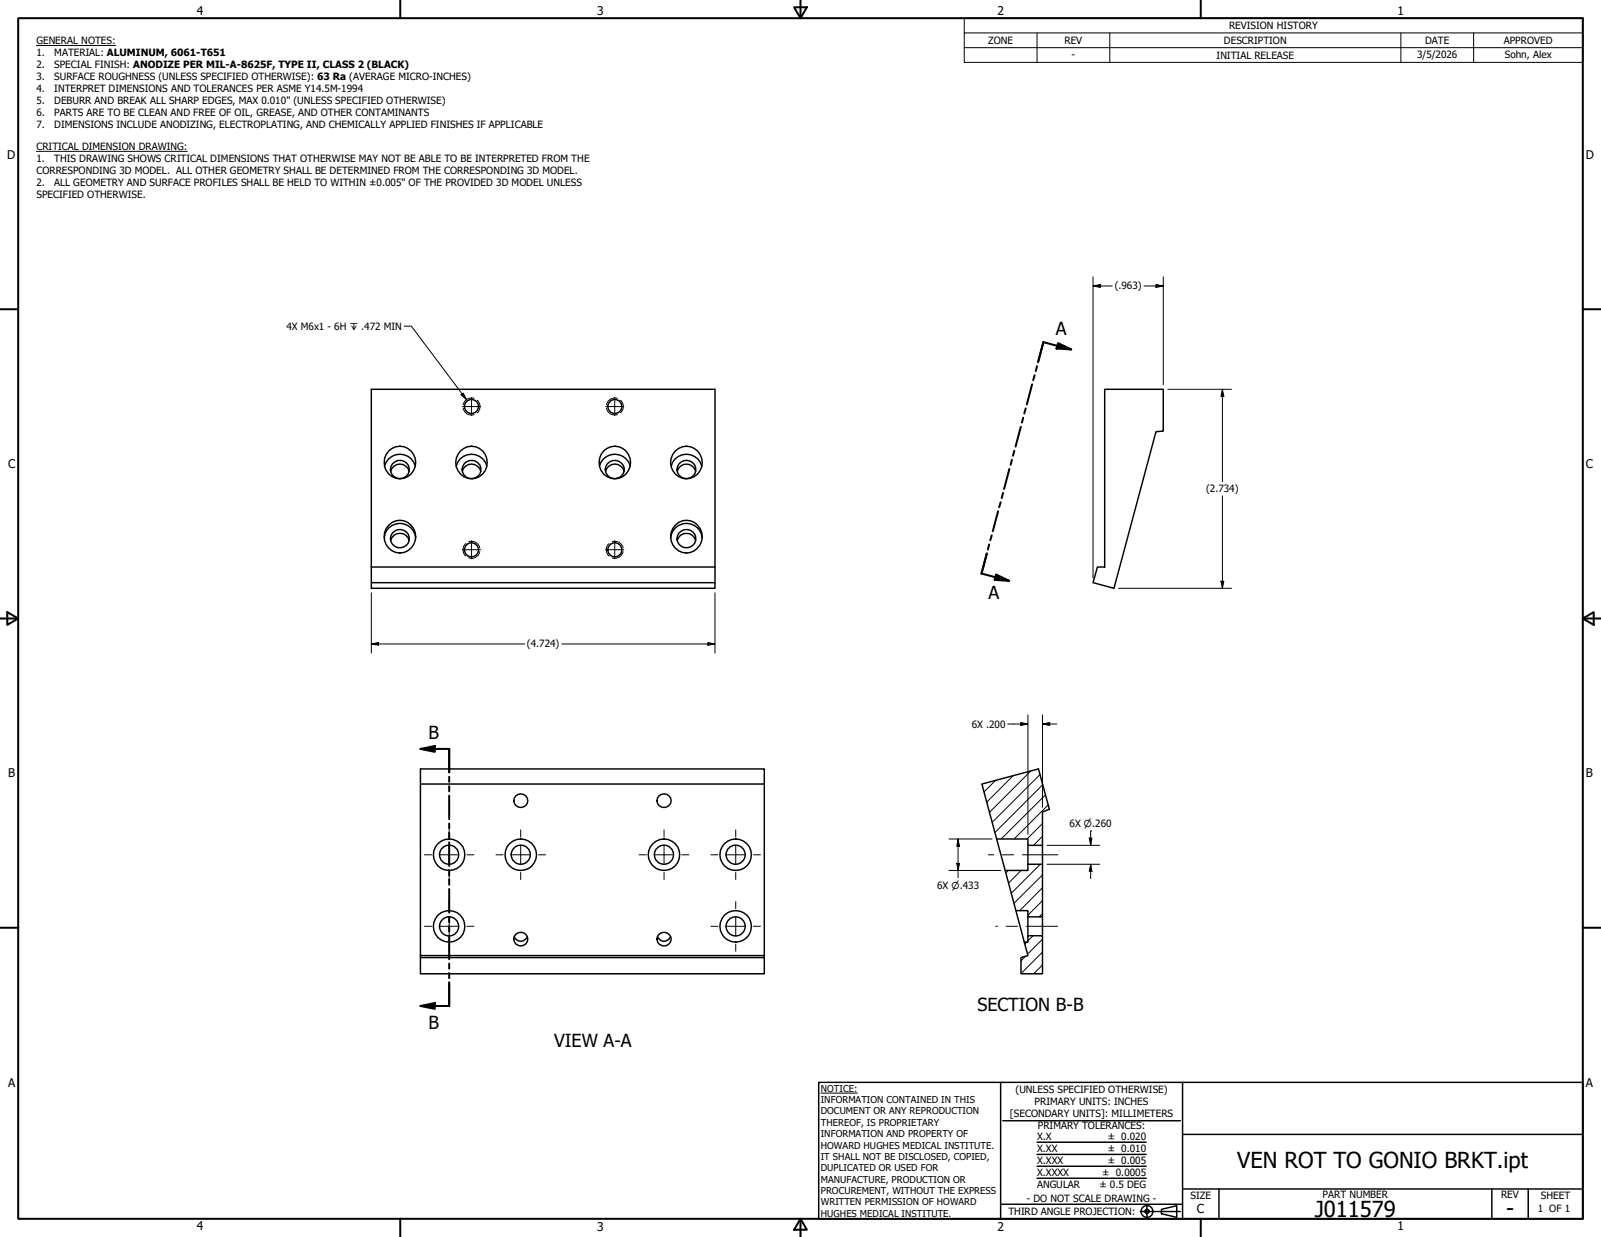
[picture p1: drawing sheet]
<svg xmlns="http://www.w3.org/2000/svg" width="559mm" height="432mm" viewBox="0 0 559 432" stroke-linecap="round" stroke-linejoin="round" font-family="sans-serif">
<!-- layer: Hatch (ANSI) -->
<g fill="none" stroke="#000" stroke-width=".35">
<path d="M347.4 272.5l-3.9 3.9M353.6 270.8l-9.2 9.2M359.7 269.2l-14.3 14.3M363 270.3l-16.7 16.7M364 273.9l-16.7 16.7M364.9 277.4l-15.5 15.5M363.9 291.9l-3.2 3.2M363.9 287.5l-5.4 5.4M365.8 281l-11.9 11.9M351.9 303.8l-.9 .9M356.4 303.8l-4.4 4.5M363.1 301.7l-10.2 10.1"/>
<path d="M363.9 318.9l-1.3 1.1M363.9 314.4l-5.1 5.1M363.9 309.9l-8 8M363.9 305.4l-10 9.9M357.9 333.8l-1.5 1.6M358.4 328.9l-.7 .7M360.6 326.6l-1.8 1.8M363.9 336.9l-3.2 3M363.9 332.4l-7.5 7.5M363.9 327.9l-5.3 5.2"/>
</g>
<!-- layer: Hidden Narrow (ANSI) -->
<path d="M165.5 139.1a2.94 2.94 0 0 0-3.8 2.2M166.6 139.7a2.87 2.87 0 0 1 0 4.4M215.5 139.1a2.94 2.94 0 0 0-3.8 2.2M216.5 139.7a2.87 2.87 0 0 1 0 4.4M161.7 142.5a2.84 2.84 0 0 0 3.8 2.2M211.7 142.5a2.84 2.84 0 0 0 3.8 2.2M162.6 189.7a2.87 2.87 0 0 0 0 4.4M163.6 189.1a2.85 2.85 0 0 1 3.8 2.2M167.4 192.5a2.85 2.85 0 0 1-3.8 2.2M212.6 189.7a2.87 2.87 0 0 0 0 4.4M213.7 189.1a2.85 2.85 0 0 1 3.8 2.2M217.5 192.5a2.85 2.85 0 0 1-3.8 2.2" fill="none" stroke="#000" stroke-width=".35"/>
<!-- layer: Visible (ANSI) -->
<g fill="none" stroke="#000" stroke-width=".51">
<path d="M385.6 135.9h20.4v14.6l-2.5 .2-14.7 54.7-7.3-2 1.5-5.5h2.6zM135.7 157.4a5.6 5.6 0 0 1 7.8 .1 5.6 5.6 0 0 1 0 7.8 5.6 5.6 0 0 1-7.8 .2 5.9 5.9 0 0 1 0-8.1zM160.7 157.4a5.5 5.5 0 0 1 7.8 .2 5.5 5.5 0 0 1 0 7.7 5.5 5.5 0 0 1-7.8 .2 5.7 5.7 0 0 1 0-8.1zM210.7 157.4a5.6 5.6 0 0 1 7.8 .1 5.6 5.6 0 0 1 0 7.8 5.6 5.6 0 0 1-7.8 .2 5.9 5.9 0 0 1 0-8.1zM235.7 157.4a5.6 5.6 0 0 1 7.8 .1 5.6 5.6 0 0 1 0 7.8 5.6 5.6 0 0 1-7.8 .2 5.7 5.7 0 0 1 0-8.1zM134.2 162.7a5.6 5.6 0 0 1 5.4-4.1 5.6 5.6 0 0 1 5.4 4.1M136.3 164.5a3.3 3.3 0 0 1 3.3-2.5 3.3 3.3 0 0 1 3.2 2.5M159.2 162.7a5.6 5.6 0 0 1 5.4-4.1 5.6 5.6 0 0 1 5.3 4.1M161.4 164.5a3.3 3.3 0 0 1 3.2-2.5 3.3 3.3 0 0 1 3.2 2.5M209.2 162.7a5.6 5.6 0 0 1 5.4-4.1 5.6 5.6 0 0 1 5.4 4.1M211.3 164.5a3.3 3.3 0 0 1 3.3-2.5 3.3 3.3 0 0 1 3.2 2.5M234.3 162.7a5.5 5.5 0 0 1 5.3-4.1 5.5 5.5 0 0 1 5.3 4.1"/>
<path d="M236.3 164.5a3.3 3.3 0 0 1 3.3-2.5 3.3 3.3 0 0 1 3.2 2.5M129.6 197.9v7.5h120v-2h-120M129.6 197.9h120v5.5M129.6 197.9v-62h120v62M134.1 187.7a5.5 5.5 0 0 1 5.5-5 5.5 5.5 0 0 1 5.5 5M135.7 183.3a5.6 5.6 0 0 1 8.4 .8 5.6 5.6 0 0 1-1.8 8.2 5.6 5.6 0 0 1-7.2-1.6 5.6 5.6 0 0 1 .6-7.4zM136.3 188.7a3.4 3.4 0 0 1 3.3-2.5 3.4 3.4 0 0 1 3.2 2.5M234.1 187.7a5.5 5.5 0 0 1 5.5-5 5.5 5.5 0 0 1 5.4 5M235.7 183.3a5.6 5.6 0 0 1 8.4 .8 5.6 5.6 0 0 1-1.8 8.2 5.6 5.6 0 0 1-7.2-1.6 5.6 5.6 0 0 1 .6-7.4zM236.3 188.7a3.4 3.4 0 0 1 3.3-2.5 3.4 3.4 0 0 1 3.2 2.5M146.7 273.7h120.1v-5.3h-120.1v65.2M266.8 273.7v59.9"/>
<path d="M342.7 273.7l19.8-5.3 3.8 14.1-2.4 .9v11.7h-5.1v-2.2h-10.9zM347.9 292.9l2.9 10.9M358.8 295.1v6.6M363.9 295.1v6.6M350.8 303.8h8v-2.1h5.1v18.3h-5.1v-2.1h-4.2zM354.6 317.9l2.9 11M146.7 333.6v6.3h120.1v-5.6h-120.1M146.7 333.6h120.1v.7M179.5 327a2.47 2.47 0 0 0 2.3 1.6 2.47 2.47 0 0 0 2.3-1.6M229.5 327a2.42 2.42 0 0 0 2.3 1.6 2.42 2.42 0 0 0 2.3-1.6M358.8 326.6h5.1v13.3h-7.5v-5.6l2.4-.7-1.3-4.7h1.3zM358.8 320v6.6"/>
<path d="M363.9 320v6.6"/>
<circle cx="164.6" cy="141.9" r="2.44"/>
<circle cx="214.6" cy="141.9" r="2.44"/>
<circle cx="139.5" cy="163.9" r="3.3"/>
<circle cx="164.5" cy="163.9" r="3.3"/>
<circle cx="214.5" cy="163.9" r="3.3"/>
<circle cx="239.5" cy="163.9" r="3.3"/>
<circle cx="139.5" cy="188" r="3.3"/>
<circle cx="164.6" cy="191.9" r="2.44"/>
<circle cx="214.6" cy="191.9" r="2.44"/>
<circle cx="239.5" cy="188" r="3.3"/>
<circle cx="181.7" cy="279.5" r="2.42"/>
<circle cx="231.7" cy="279.5" r="2.43"/>
<circle cx="156.8" cy="298.4" r="3.3"/>
<circle cx="156.8" cy="298.4" r="5.5"/>
<circle cx="181.7" cy="298.4" r="5.5"/>
<circle cx="181.8" cy="298.4" r="3.3"/>
<circle cx="231.7" cy="298.4" r="3.3"/>
<circle cx="231.8" cy="298.4" r="5.5"/>
<circle cx="256.8" cy="298.4" r="3.3"/>
<circle cx="256.8" cy="298.4" r="5.5"/>
<circle cx="156.8" cy="323.4" r="3.3"/>
<circle cx="156.8" cy="323.4" r="5.5"/>
<circle cx="181.7" cy="327.9" r="2.42"/>
<circle cx="231.7" cy="327.8" r="2.43"/>
<circle cx="256.8" cy="323.4" r="3.3"/>
<circle cx="256.8" cy="323.4" r="5.5"/>
</g>
<!-- layer: Section Line (ANSI) -->
<g fill="none" stroke="#000" stroke-width=".7">
<path d="M369.3 119.8l4.6 2.2-5.2-.3zM360.2 134.2l-1.8 7M361.1 131l-.5 1.7M361.9 127.8l-.4 1.7M373.9 122l-9.7-2.6-1.9 7M354 157.4l-.4 1.7M356.3 149l-1.8 6.9M357.1 145.8l-.4 1.7M358 142.6l-.5 1.7M348.4 178.5l-1.9 6.9M349.2 175.3l-.5 1.7M350.1 172.1l-.5 1.8"/>
<path d="M352.3 163.7l-1.8 7M353.2 160.5l-.5 1.7M344.4 193.2l-1.8 7 9.6 2.6M345.2 190.1l-.4 1.7M346.1 186.9l-.5 1.7M347.7 200.5l4.5 2.3-5-.4zM146.7 261.4l5.1-1v2zM146.7 261.4h10.1v8.2M156.8 271.1v1.8M156.8 274.4v1.8M156.8 277.7v8.2M156.8 287.5v1.7"/>
<path d="M156.8 290.7v1.8M156.8 294v8.3M156.8 303.7v1.9M156.8 307v1.9M156.8 310.3v8.3M156.8 320v1.9M156.8 323.3v1.9M156.8 326.6v8.2M156.8 336.4v1.7M156.8 339.7v1.7M146.7 351.2l5.1-1.1v2.1zM156.8 343v8.2h-10.1"/>
</g>
<path d="M369.3 119.8l4.6 2.2-5.2-.3zM347.7 200.5l4.5 2.3-5-.4zM146.7 261.4l5.1-1v2zM146.7 351.2l5.1-1.1v2.1z" fill="#000"/>
<!-- layer: Border (ANSI) -->
<g fill="none" stroke="#000" stroke-width=".7">
<path d="M6.3 6.3h546.1v419.1h-546.1zM139.7 0v6.3M277.2 2.5h4.4l-2.2 3.8zM279.4 0v6.3M419.1 0v6.3M0 107.9h6.3M552.4 107.9h6.4M0 215.9h6.3M2.5 213.7l3.8 2.2-3.8 2.2zM552.4 215.9l3.9-2.2v4.4zM552.4 215.9h6.4M0 323.8h6.3"/>
<path d="M552.4 323.8h6.4M139.7 425.4v6.4M279.4 425.4l2.2 3.9h-4.4zM279.4 425.4v6.4M419.1 425.4v6.4"/>
</g>
<!-- layer: Title (ANSI) -->
<g fill="none" stroke="#000" stroke-width=".51">
<path d="M285.8 377.8h266.6v47.6h-266.6zM349.2 377.8v47.6M412.7 377.8v47.6M350 391.2h62M361.9 398.7h38.1M412.7 396h139.7M361.9 411.3h38.1M361.9 407.1h38.1M361.9 403h38.1M412.7 415h139.7M425.4 415v10.4M520.7 415v10.4"/>
<path d="M533.4 415v10.4M349.2 420.4h63.5M398 422.9h14M400.3 420.6v4.6M405.4 422.1l5.3-1.2v4l-5.3-1.2z"/>
<circle cx="400.3" cy="422.9" r="2.06"/>
<circle cx="400.3" cy="422.9" r=".73"/>
</g>
<path d="M286.5 381.6h12.8" fill="none" stroke="#000" stroke-width=".35"/>
<!-- layer: Symbol (ANSI) -->
<path d="M12.7 15.9h27.7M336.5 11.5v-5.2h215.9v5.2M336.5 16.6h215.9M361.9 11.5v10.3M387.3 11.5v10.3M488.9 11.5v10.3M514.3 11.5v10.3M552.4 11.5h-215.9v5.1M552.4 11.5v10.3h-215.9v-5.2M12.7 52.8h52.7M141.1 113.9h2.5l19.2 25.6M160.9 137.8l.8-.6 1.1 2.3z" fill="none" stroke="#000" stroke-width=".35"/>
<!-- layer: Center Mark (ANSI) -->
<g fill="none" stroke="#000" stroke-width=".35">
<path d="M164.6 138.7v6.4M214.6 138.7v6.4M161.4 141.9h6.4M211.4 141.9h6.3M161.4 191.9h6.4M164.6 188.7v6.4M211.4 191.9h6.3M214.6 188.7v6.4M148.1 298.4h2.5M153.6 298.4h6.4M156.8 289.7v2.5M156.8 295.2v6.4"/>
<path d="M162.9 298.4h2.5M173.1 298.4h2.5M178.6 298.4h6.3M181.7 289.7v2.5M181.7 295.2v6.4M188 298.4h2.4M223.1 298.4h2.5M228.6 298.4h6.3M231.8 289.7v2.5M231.8 295.2v6.4M237.9 298.4h2.5M248.1 298.4h2.5"/>
<path d="M253.6 298.4h6.4M256.8 289.7v2.5M256.8 295.2v6.4M263 298.4h2.4M156.8 304.5v2.5M156.8 314.7v2.5M181.7 304.5v2.5M231.8 304.5v2.5M256.8 304.5v2.5M256.8 314.7v2.5M148.1 323.3h2.5M153.6 323.3h6.4"/>
<path d="M156.8 320.2v6.3M156.8 329.6v2.4M162.9 323.3h2.5M248.1 323.3h2.5M253.6 323.3h6.4M256.8 320.2v6.3M256.8 329.6v2.4M263 323.3h2.4"/>
</g>
<!-- layer: Centerline (ANSI) -->
<path d="M344.9 298.4h1.9M349.9 298.4h3.9M356.9 298.4h12.4M347.5 323.3h.7M351.2 323.3h4M358.1 323.3h11" fill="none" stroke="#000" stroke-width=".35"/>
<!-- layer: Dimension (ANSI) -->
<g fill="none" stroke="#000" stroke-width=".35">
<path d="M381.5 99.8l2.5-.5v1zM381.5 99.8h6.7M381.5 96.6v105.2M399.3 99.8h6.7M403.5 99.3l2.5 .5-2.5 .5zM406 96.6v37.7M407.6 135.9h22.2M426.7 135.9l.5 2.5h-1.1zM426.7 135.9v32.2M426.7 173.1v32.3M129.6 206.9v21.1M249.6 206.9v21.1"/>
<path d="M390.4 205.4h39.4M426.1 202.9h1.1l-.5 2.5zM129.6 224.8l2.5-.5v.9zM129.6 224.8h53.5M196.1 224.8h53.5M247.1 224.3l2.5 .5-2.5 .4zM351.7 252.7h7.1M356.3 252.2l2.5 .5-2.5 .5zM358.8 249.6v41.7M363.9 252.7l2.5-.5v1zM363.9 252.7h5M363.9 249.6v32.2"/>
<path d="M331.2 292.9h15.1M334.4 292.9l.5 2.5h-1zM334.4 292.9v13.5M365.4 295.1h18.5M380.2 292.5h.9l-.4 2.6zM380.7 290.1h.1M380.7 290.1v5M331.2 303.8h18M333.9 301.4h1l-.5 2.4zM365.4 301.7h18.5M380.7 301.7l.4 2.5h-.9zM380.7 301.7v5"/>
</g>
<path d="M381.5 99.8l2.5-.5v1zM403.5 99.3l2.5 .5-2.5 .5zM426.7 135.9l.5 2.5h-1.1zM426.1 202.9h1.1l-.5 2.5zM129.6 224.8l2.5-.5v.9zM247.1 224.3l2.5 .5-2.5 .4zM356.3 252.2l2.5 .5-2.5 .5zM363.9 252.7l2.5-.5v1zM334.4 292.9l.5 2.5h-1zM380.2 292.5h.9l-.4 2.6zM333.9 301.4h1l-.5 2.4zM380.7 301.7l.4 2.5h-.9z" fill="#000"/>
<!-- layer: Symbol (ANSI) -->
<path d="M160.9 137.8l.8-.6 1.1 2.3z" fill="#000"/>
<g font-size="7.7">
<text x="431.9" y="407.6">VEN ROT TO GONIO BRKT.ipt</text>
<text x="458.9" y="424.8">J011579</text>
<text x="525.7" y="424.4">-</text>
</g>
<g font-size="6.3">
<text x="368.5" y="117">A</text>
<text x="345.1" y="209">A</text>
<text x="149.5" y="257.9">B</text>
<text x="341.1" y="353">SECTION B-B</text>
<text x="149.5" y="359.2">B</text>
<text x="193.4" y="365.4">VIEW A-A</text>
</g>
<text font-size="4.3" x="417.8" y="423.5">C</text>
<g font-size="4.2">
<text x="68.7" y="5.3">4</text>
<text x="208.4" y="5.3">3</text>
<text x="348.1" y="5.3">2</text>
<text x="487.8" y="5.3">1</text>
<text x="2.5" y="55.5">D</text>
<text x="553.5" y="55.5">D</text>
<text x="2.8" y="163.4">C</text>
<text x="553.5" y="163.4">C</text>
<text x="2.9" y="271.4">B</text>
<text x="553.5" y="271.4">B</text>
<text x="2.8" y="379.3">A</text>
<text x="553.5" y="379.3">A</text>
<text x="68.7" y="429.5">4</text>
<text x="208.4" y="429.6">3</text>
<text x="348.1" y="429.6">2</text>
<text x="487.8" y="429.5">1</text>
</g>
<g font-size="3.5">
<text x="429" y="10.2">REVISION HISTORY</text>
<text x="12.7" y="15.3">GENERAL NOTES:</text>
<text x="344.9" y="15.3">ZONE</text>
<text x="371.5" y="15.3">REV</text>
<text x="427.2" y="15.3">DESCRIPTION</text>
<text x="497.4" y="15.3">DATE</text>
<text x="524.9" y="15.3">APPROVED</text>
<text x="12.7" y="19.5">1.</text>
<text x="12.7" y="23.7">2.</text>
<text x="18.9" y="19.5">MATERIAL: ALUMINUM, 6061-T651</text>
<text x="18.9" y="23.7">SPECIAL FINISH: ANODIZE PER MIL-A-8625F, TYPE II, CLASS 2 (BLACK)</text>
<text x="374" y="20.3">-</text>
<text x="424.6" y="20.4">INITIAL RELEASE</text>
<text x="494.6" y="20.3">3/5/2026</text>
<text x="525.2" y="20.2">Sohn, Alex</text>
<text x="12.7" y="27.8">3.</text>
<text x="18.9" y="27.8">SURFACE ROUGHNESS (UNLESS SPECIFIED OTHERWISE): 63 Ra (AVERAGE MICRO-INCHES)</text>
<text x="12.7" y="32">4.</text>
<text x="18.9" y="32">INTERPRET DIMENSIONS AND TOLERANCES PER ASME Y14.5M-1994</text>
<text x="12.7" y="36.2">5.</text>
<text x="12.7" y="40.4">6.</text>
<text x="18.9" y="36.2">DEBURR AND BREAK ALL SHARP EDGES, MAX 0.010&quot; (UNLESS SPECIFIED OTHERWISE)</text>
<text x="18.9" y="40.4">PARTS ARE TO BE CLEAN AND FREE OF OIL, GREASE, AND OTHER CONTAMINANTS</text>
<text x="12.7" y="44.6">7.</text>
<text x="18.9" y="44.6">DIMENSIONS INCLUDE ANODIZING, ELECTROPLATING, AND CHEMICALLY APPLIED FINISHES IF APPLICABLE</text>
<text x="12.7" y="52.3">CRITICAL DIMENSION DRAWING:</text>
<text x="12.7" y="56.5">1.</text>
<text x="18.9" y="56.5">THIS DRAWING SHOWS CRITICAL DIMENSIONS THAT OTHERWISE MAY NOT BE ABLE TO BE INTERPRETED FROM THE</text>
<text x="12.7" y="60.6">CORRESPONDING 3D MODEL. ALL OTHER GEOMETRY SHALL BE DETERMINED FROM THE CORRESPONDING 3D MODEL.</text>
<text x="12.7" y="64.8">2.</text>
<text x="18.9" y="64.8">ALL GEOMETRY AND SURFACE PROFILES SHALL BE HELD TO WITHIN ±0.005&quot; OF THE PROVIDED 3D MODEL UNLESS</text>
<text x="12.7" y="69">SPECIFIED OTHERWISE.</text>
<text x="389.1" y="100.8">(.963)</text>
<text x="99.9" y="115.1">4X M6x1 - 6H ↧ .472 MIN</text>
<text x="420.9" y="171.6">(2.734)</text>
<text x="183.9" y="225.7">(4.724)</text>
<text x="339.2" y="254">6X .200</text>
<text x="373.3" y="288.6">6X ⌀.260</text>
<text x="327.1" y="310.3">6X ⌀.433</text>
<text x="354.5" y="381.6">(UNLESS SPECIFIED OTHERWISE)</text>
<text x="352.5" y="390">[SECONDARY UNITS]: MILLIMETERS</text>
<text x="361.1" y="385.8">PRIMARY UNITS: INCHES</text>
<text x="362.3" y="394.1">PRIMARY TOLERANCES:</text>
<text x="361.9" y="397.9">X.X</text>
<text x="386.7" y="398">± 0.020</text>
<text x="361.9" y="402.1">X.XX</text>
<text x="361.9" y="406.3">X.XXX</text>
<text x="386.7" y="402.1">± 0.010</text>
<text x="386.7" y="406.3">± 0.005</text>
<text x="361.9" y="410.5">X.XXXX</text>
<text x="384.7" y="410.5">± 0.0005</text>
<text x="358.4" y="419.7">- DO NOT SCALE DRAWING -</text>
<text x="361.9" y="414.6">ANGULAR</text>
<text x="383.8" y="414.7">± 0.5 DEG</text>
<text x="415.5" y="418.4">SIZE</text>
<text x="461.6" y="418.3">PART NUMBER</text>
<text x="523.9" y="418.3">REV</text>
<text x="537.8" y="418.4">SHEET</text>
<text x="352" y="424.2">THIRD ANGLE PROJECTION:</text>
<text x="536.7" y="423.2">1 OF 1</text>
</g>
<g font-size="3.3">
<text x="286.5" y="381.1">NOTICE:</text>
<text x="286.5" y="385">INFORMATION CONTAINED IN THIS</text>
<text x="286.5" y="389">DOCUMENT OR ANY REPRODUCTION</text>
<text x="286.5" y="392.9">THEREOF, IS PROPRIETARY</text>
<text x="286.5" y="396.9">INFORMATION AND PROPERTY OF</text>
<text x="286.5" y="400.9">HOWARD HUGHES MEDICAL INSTITUTE.</text>
<text x="286.5" y="404.9">IT SHALL NOT BE DISCLOSED, COPIED,</text>
<text x="286.5" y="408.9">DUPLICATED OR USED FOR</text>
<text x="286.5" y="412.8">MANUFACTURE, PRODUCTION OR</text>
<text x="286.5" y="416.8">PROCUREMENT, WITHOUT THE EXPRESS</text>
<text x="286.5" y="420.8">WRITTEN PERMISSION OF HOWARD</text>
<text x="286.5" y="424.8">HUGHES MEDICAL INSTITUTE.</text>
</g>
</svg>
